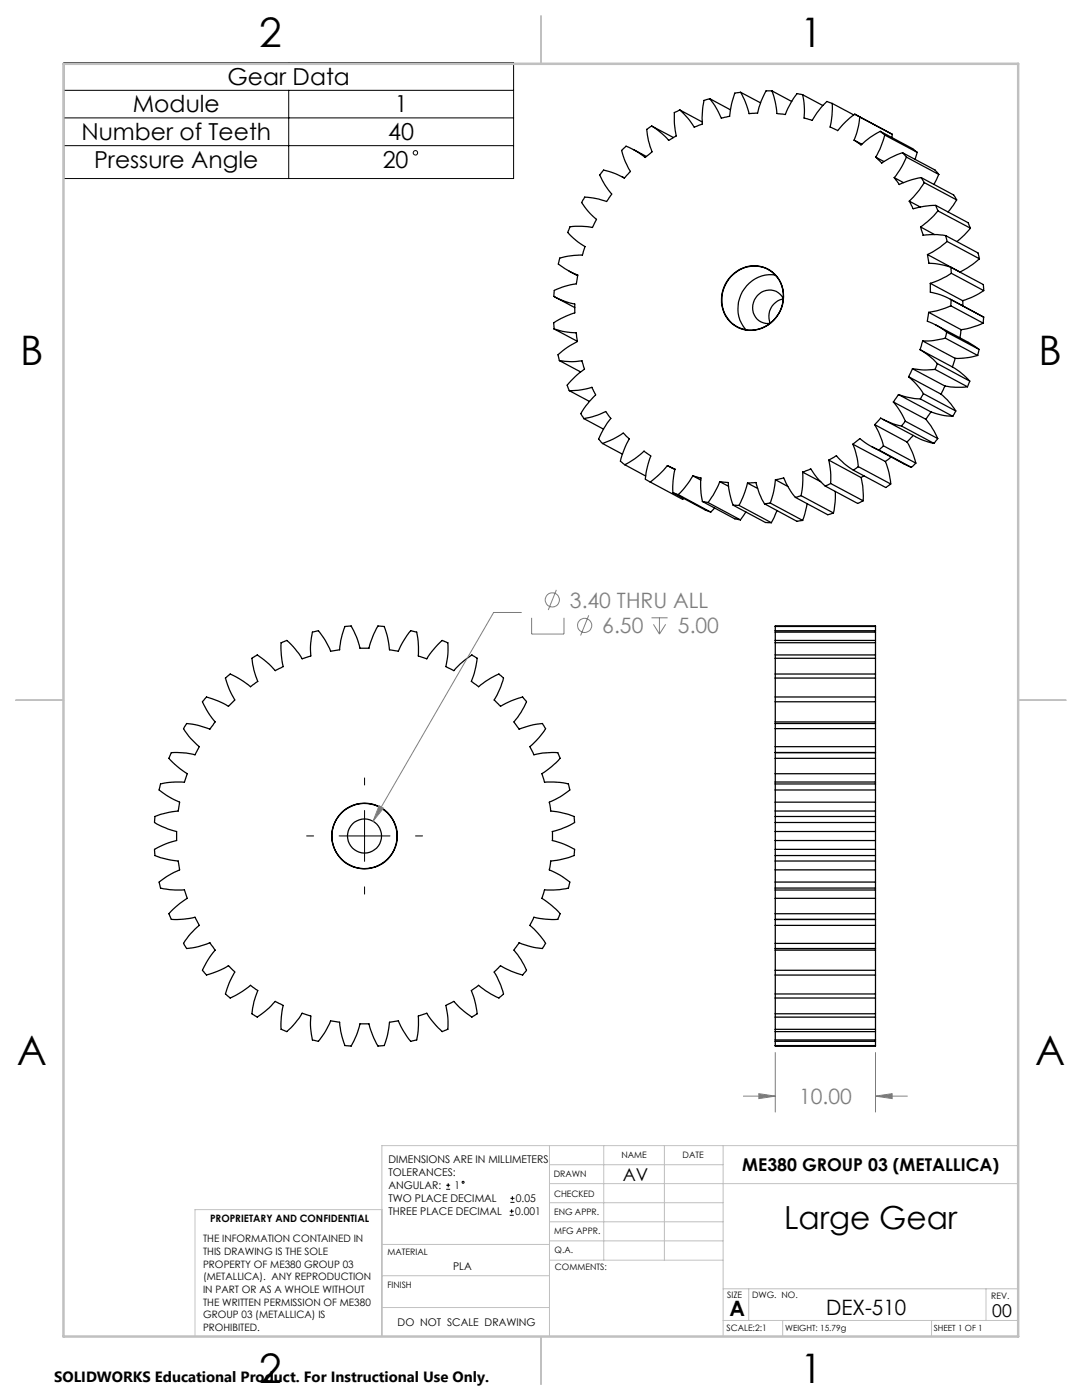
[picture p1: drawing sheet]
<svg xmlns="http://www.w3.org/2000/svg" width="216mm" height="279mm" viewBox="0 0 216 279" stroke-linecap="round" stroke-linejoin="round" font-family="sans-serif">
<g fill="none" stroke="#000" stroke-width=".25">
<path d="M141.6 19.7l-1.1 .3a17.7 17.7 0 0 0-.3 4.7l-1.7 .7a14.5 14.5 0 0 0-2.9-3.5M141.6 19.7l4.1 2.2M147.8 18.4l-1.2 .2a17.7 17.7 0 0 0-1 4.6l-1.7 .4a15.7 15.7 0 0 0-2.3-3.9M147.8 18.4l4 2.1M154 18.1h-1.1a15 15 0 0 0-1.7 4.5l-1.7 .1a16.2 16.2 0 0 0-1.7-4.3M154 18.1a14.9 14.9 0 0 1 1 4.5l1.7 .3a16.4 16.4 0 0 1 2.3-4.2l1.2 .2M154 18.1l4 2.1M160.2 18.9a15.4 15.4 0 0 1 .2 4.7l1.7 .4a12.9 12.9 0 0 1 3-3.7l1 .3M160.2 18.9l4 2.2M124.1 35.3l.5 .2M126.4 29.8l2.6 1.4M130 25.2l-1 .6a14.5 14.5 0 0 0 1.1 4.5l-1.4 1.1a14.1 14.1 0 0 0-3.8-2.2l-.9 .8a13.3 13.3 0 0 0 1.8 4.2l-1.2 1.3a14.7 14.7 0 0 0-4.2-1.6l-.7 1a14.5 14.5 0 0 0 2.4 3.8l-1.1 1.5a15.4 15.4 0 0 0-4.3-.9l-.6 1.1a13.4 13.4 0 0 0 2.9 3.4l-.8 1.6a14.3 14.3 0 0 0-4.5-.1l-.4 1.1a14.2 14.2 0 0 0 3.4 2.8l-.5 1.7a16.6 16.6 0 0 0-4.5 .6l-.3 1.2a15.8 15.8 0 0 0 3.9 2.2l-.3 1.8a13.9 13.9 0 0 0-4.4 1.3l-.1 1.2a14.2 14.2 0 0 0 4.2 1.5v1.7a18 18 0 0 0-4.2 2l.1 1.3"/>
<path d="M130 25.2l4.4 2.2M135.6 21.9l-1.1 .6a17 17 0 0 0 .4 4.6l-1.5 .9a15.2 15.2 0 0 0-3.4-2.8M135.6 21.9l4.5 2.4M166.1 20.6a16.1 16.1 0 0 1-.5 4.8l1.5 .7a16.2 16.2 0 0 1 3.5-3.3M166.1 20.6l4.3 2.3M170.4 28l1.6 .8M170.6 22.8l1 .6M170.6 22.8l7.4 4M171.6 23.4a16.2 16.2 0 0 1-1.2 4.6M171.6 23.4l6.4 3.4M174.7 31.4l1.7 .8M175.6 26.2a15.4 15.4 0 0 0-3.8 2.7l-1.4-.9"/>
<path d="M175.6 26.2l.9 .8M175.6 26.2l6.5 3.5 .9 .7M176.5 27a17.1 17.1 0 0 1-1.8 4.4M176.5 27l6.5 3.4M178 26.8l-.1 .6M178.4 35.5l1 1.3a16 16 0 0 1 4.4-1.3M178.4 35.5l1.9 .9M180.1 30.5a15.7 15.7 0 0 0-4.2 2.1l-1.2-1.2M180.1 30.5l.8 .9M180.1 30.5l6.5 3.4 .7 .9M180.9 31.4a16.5 16.5 0 0 1-2.5 4.1M180.9 31.4l6.4 3.4"/>
<path d="M183 30.4l-.4 1.4M183.8 35.5l.6 .9M183.8 35.5l6.5 3.4 .6 1M184.4 36.4a18.8 18.8 0 0 1-3 3.7M184.4 36.4l6.5 3.5M187.3 34.8l-.9 2M190.9 39.9l-1.7 2.4M110.7 59.3l4 2.1M113.6 54.1l1.7 .9M145.8 55.3a6 6 0 0 1 7.7-1.3 6 6 0 0 1 2.4 7.5 6.2 6.2 0 0 1-10.4 2.5 6.7 6.7 0 0 1 .3-8.7zM145.9 55.1a6 6 0 0 1 7.4-1.3 6 6 0 0 1 2.9 6.9 6.6 6.6 0 0 1-8.9 4.7 6.4 6.4 0 0 1-1.4-10.3zM151.1 59a3.1 3.1 0 0 1 5.2 .7 3.5 3.5 0 0 0-2.6 4.8 3.2 3.2 0 0 1-3.3-1.8 3.2 3.2 0 0 1 .7-3.7z"/>
<path d="M154.7 54.9a6.6 6.6 0 0 0-6.7 3.5 6.6 6.6 0 0 0 .9 7.4M181.4 40.1l.8 1.6a16.1 16.1 0 0 1 4.5-.7M181.4 40.1l2.2 1.2M183.7 45.3l.5 1.7a14.5 14.5 0 0 1 4.5 0M183.7 45.3l2.8 1.5M185.1 50.8l.2 1.7a15.3 15.3 0 0 1 4.4 .8M185.1 50.8l6.5 3.5 2.5-1.5 1.3-1.2M185.6 56.6v1.7a13 13 0 0 1 4.2 1.5M185.6 56.6l6.5 3.4M186.7 41l.4 1.1M186.7 41l6.5 3.5 .4 1M187.1 42.1a17.2 17.2 0 0 1-3.4 3.2"/>
<path d="M187.1 42.1l6.5 3.4M188.7 47l.3 1.2M188.7 47l6.5 3.5 .2 1.1M189 48.2a16.7 16.7 0 0 1-3.9 2.6M189 48.2l6.4 3.4M189.6 59.7l6.7 3.6M189.7 53.3l.1 1.2M189.7 53.3l6.5 3.5 .1 1.2M189.8 59.8l-.1 1.2M189.8 59.8l6.5 3.5M189.8 54.5a16.4 16.4 0 0 1-4.2 2.1M189.8 54.5l6.5 3.5"/>
<path d="M193.6 45.5l-1.2 1.4-1.5 1.3M196.3 58a15 15 0 0 1-4.2 2M110.6 65.7a14.3 14.3 0 0 0 4.4 .7l.2 1.8M110.6 65.7l4.6 2.4M111.6 72a13.2 13.2 0 0 0 4.5 0l.5 1.7a17.2 17.2 0 0 0-3.4 3.2l.4 1.1M111.6 72l4.3 2.2M113.6 78a13.7 13.7 0 0 0 4.5-.7l.8 1.5-2 2.2-1 1.6 .6 .9M113.6 78l4 2.1M115.2 68.2a16.2 16.2 0 0 0-3.9 2.6l.3 1.2M179.3 78.7a14.8 14.8 0 0 0 4.4 .9M179.3 78.7l-1 1.5M179.3 78.7l6.4 3.5"/>
<path d="M181.3 75.2a14.5 14.5 0 0 1 3 3.4M181.3 75.2l6.5 3.5M182.1 73.6a14.6 14.6 0 0 0 4.5 .1M182.1 73.6l-.8 1.6M182.1 73.6l6.5 3.4M183.6 69.8a15.2 15.2 0 0 1 3.4 2.8M183.6 69.8l6.4 3.4M183.7 79.6l6.4 3.5M184.1 68.1l-.5 1.7M184.1 68.1l6.5 3.4M184.3 78.6l-.6 1M184.3 78.6l6.4 3.4"/>
<path d="M185.3 62.3l-.3 1.8a12.5 12.5 0 0 1 3.9 2.2M185.3 62.3l6.5 3.5M186.6 73.7l6.4 3.5M186.8 64.9l6.5 3.4 2.1 1.4M187 72.6l-.4 1.1M187 72.6l6.5 3.5M187.8 78.7a14.3 14.3 0 0 1 2.9 3.3M188.6 77a14.3 14.3 0 0 0 4.4 .2M188.6 77l-.8 1.7M188.6 67.5a14.9 14.9 0 0 1-4.5 .6M188.6 67.5l6.5 3.4M188.9 66.3l-.3 1.2"/>
<path d="M188.9 66.3l6.5 3.4M189.7 61a16.9 16.9 0 0 1-4.4 1.3M189.7 61l6.5 3.5M190 73.2a14.2 14.2 0 0 1 3.5 2.9M190.6 71.5l-.6 1.7M191.8 65.8l-.3 1.6M192.1 60v1M193.5 76.1l-.5 1.1M195.1 70.9a14.5 14.5 0 0 1-4.5 .6M195.4 69.7l-.3 1.2M196.2 64.5a15.9 15.9 0 0 1-4.4 1.3M196.3 63.3l-.1 1.2"/>
<path d="M116.5 83.5a14.9 14.9 0 0 0 4.4-1.4l1 1.4a15.9 15.9 0 0 0-2.4 4.1l.7 .9M116.5 83.5l3.9 2.2M120.2 88.5a16.2 16.2 0 0 0 4.2-2.1l1.2 1.2a18.3 18.3 0 0 0-1.8 4.4l.9 .7M120.2 88.5l4 2.1M124.7 92.7a15.4 15.4 0 0 0 3.8-2.7l1.4 1a17.2 17.2 0 0 0-1.1 4.6l1 .6M124.7 92.7l4.1 2.3M129.8 96.2l6.4 3.5 .3-.2M133.2 92.9l1.5 .7a15.7 15.7 0 0 0-.4 4.7M133.2 92.9a18.8 18.8 0 0 1-3.4 3.3M133.2 92.9l1.5 .8M134.3 98.3l1 .4M134.3 98.3l6.4 3.5 1.1 .4"/>
<path d="M135.3 98.7l6.5 3.5M138.3 95l1.6 .4a15.7 15.7 0 0 0 .3 4.7M138.3 95a17.4 17.4 0 0 1-3 3.7M138.3 95l1.5 .8M143.6 96.1l1.7 .2a14.9 14.9 0 0 0 1 4.5M143.6 96.1a18.1 18.1 0 0 1-2.3 4.2M143.6 96.1l1.8 .9M149.2 96.4l1.6-.1a13.8 13.8 0 0 0 1.7 4.2M149.2 96.4l-1 2.8-.7 1.7M149.2 96.4l2 1.1M154.7 95.7l1.7-.3a14.7 14.7 0 0 0 2.3 3.9M154.7 95.7a17.6 17.6 0 0 1-1 4.7"/>
<path d="M154.7 95.7l2.5 1.4M158.7 99.3l6.5 3.4 1.1-.3M159.8 98.9l-1.1 .4M159.8 98.9l6.5 3.5M160.2 94.2l1.6-.6a13.5 13.5 0 0 0 2.9 3.4M160.2 94.2a17.4 17.4 0 0 1-.4 4.7M160.2 94.2l3.6 1.9M164.7 97l6.4 3.5 1.1-.6M165.4 91.8l1.5-.9a12.6 12.6 0 0 0 3.4 2.9M165.4 91.8a15.4 15.4 0 0 1 .3 4.7M165.4 91.8l6.4 3.5M165.7 96.5l-1 .5"/>
<path d="M165.7 96.5l6.5 3.4M166.7 98.1a14.4 14.4 0 0 1-.4 4.3M170.2 88.7l1.4-1.2a13.9 13.9 0 0 0 3.8 2.3M170.2 88.7a16 16 0 0 1 1.1 4.4M170.2 88.7l6.5 3.4M170.3 93.8l6.4 3.5 1-.7M171.3 93.1l-1 .7M171.3 93.1l6.4 3.5M171.8 95.3a16.9 16.9 0 0 1 .4 4.6M172.4 95l-.6 .3M173.9 89.1l8 4.2M174.5 84.7l1.2-1.3a14.4 14.4 0 0 0 4.2 1.6"/>
<path d="M174.5 84.7a16.8 16.8 0 0 1 1.8 4.3M174.5 84.7l6.5 3.5M175.4 89.8l6.5 3.5M176.2 83.7l6.5 3.4a11.6 11.6 0 0 0 3.6 1.4M176.3 89l-.9 .8M176.3 89l6.4 3.4M176.7 92.1a14.5 14.5 0 0 1 1 4.5M177.8 91.2l-1.1 .9M178.3 80.2a15.5 15.5 0 0 1 2.4 3.9M178.3 80.2l6.4 3.5M179.9 85l6.4 3.5M180.7 84.1l-.8 .9"/>
<path d="M180.7 84.1l6.4 3.4M181 88.2a14.4 14.4 0 0 1 1.7 4.2M182.2 86.9l-1.2 1.3M182.7 92.4l-.8 .9M184.7 83.7a16.9 16.9 0 0 1 2.4 3.8M185.7 82.2a12.7 12.7 0 0 0 4.4 .9M185.7 82.2l-1 1.5M187.1 87.5l-.8 1M190.7 82l-.6 1.1M140.2 100.1l1.1 .2M140.2 100.1l6.4 3.4 1.1 .3M141.3 100.3l6.4 3.5"/>
<path d="M142.6 101.4l-.8 .8M146.3 100.8l1.2 .1M146.3 100.8l6.5 3.5h1.1M147.5 100.9l6.4 3.4M148.8 102.2l-1.1 1.6M152.5 100.5l6.5 3.5 1.2-.1M153.7 100.4l-1.2 .1M153.7 100.4l6.5 3.5M155 101.9l-1.1 2.4M161 100.5l-.8 3.4M45 135.3l.9-.8a17.3 17.3 0 0 1 4.1 2.6l1.4-1.1a14.8 14.8 0 0 1-1.1-4.6l1-.7a17.6 17.6 0 0 1 3.6 3.1l1.6-.8a16.2 16.2 0 0 1-.4-4.7l1.1-.5a15.2 15.2 0 0 1 3.1 3.7l1.7-.6a14.7 14.7 0 0 1 .3-4.7l1.2-.3a15 15 0 0 1 2.5 4.1l1.8-.3a15.9 15.9 0 0 1 1-4.7l1.3-.1a15.1 15.1 0 0 1 1.7 4.5h1.8a16.6 16.6 0 0 1 1.8-4.5l1.3 .1a15.9 15.9 0 0 1 1 4.7l1.8 .3a16.4 16.4 0 0 1 2.5-4.1l1.1 .3a17.9 17.9 0 0 1 .4 4.7l1.7 .6a17.7 17.7 0 0 1 3-3.7l1.2 .5a14.7 14.7 0 0 1-.4 4.7l1.6 .8a17.6 17.6 0 0 1 3.6-3.1l1 .7a18 18 0 0 1-1.1 4.6l1.4 1.1a17.3 17.3 0 0 1 4.1-2.6l.9 .8a16.4 16.4 0 0 1-1.9 4.4l1.3 1.3a16 16 0 0 1 4.4-1.9l.8 1a14.8 14.8 0 0 1-2.5 4l1 1.4a16.1 16.1 0 0 1 4.6-1.1l.7 1a15.4 15.4 0 0 1-3.2 3.6l.8 1.6a16.2 16.2 0 0 1 4.8-.4l.5 1.1a16.3 16.3 0 0 1-3.7 3.1l.6 1.7a16.2 16.2 0 0 1 4.7 .4l.3 1.2a15 15 0 0 1-4.1 2.4l.3 1.8a17.7 17.7 0 0 1 4.6 1l.2 1.2a16.6 16.6 0 0 1-4.5 1.8v1.8a15.1 15.1 0 0 1 4.5 1.8l-.2 1.2a17.7 17.7 0 0 1-4.6 1.1l-.3 1.8a15 15 0 0 1 4.1 2.4l-.3 1.2a16.2 16.2 0 0 1-4.7 .4l-.6 1.7a16.3 16.3 0 0 1 3.7 3.1l-.5 1.1a16.2 16.2 0 0 1-4.8-.4l-.8 1.6a15.4 15.4 0 0 1 3.2 3.6l-.7 1a14.7 14.7 0 0 1-4.6-1.2l-1 1.5a14.8 14.8 0 0 1 2.5 4l-.8 1a16 16 0 0 1-4.4-1.9l-1.3 1.3a16.4 16.4 0 0 1 1.9 4.4l-.9 .8a17.3 17.3 0 0 1-4.1-2.6l-1.4 1.1a17.1 17.1 0 0 1 1.1 4.6l-1 .7a17.6 17.6 0 0 1-3.6-3.2l-1.6 .9a14.7 14.7 0 0 1 .4 4.7l-1.2 .5a17.7 17.7 0 0 1-3-3.7l-1.7 .6a17.9 17.9 0 0 1-.4 4.7l-1.1 .3a16.4 16.4 0 0 1-2.5-4.1l-1.8 .3a15.9 15.9 0 0 1-1 4.7l-1.3 .1a16.6 16.6 0 0 1-1.8-4.5h-1.8a15.1 15.1 0 0 1-1.7 4.5l-1.3-.1a15.9 15.9 0 0 1-1-4.7l-1.8-.3a15 15 0 0 1-2.5 4.1l-1.2-.3a14.7 14.7 0 0 1-.3-4.7l-1.7-.6a15.2 15.2 0 0 1-3.1 3.7l-1.1-.5a16.2 16.2 0 0 1 .4-4.7l-1.6-.9a17.6 17.6 0 0 1-3.6 3.2l-1-.7a14.2 14.2 0 0 1 1.1-4.6l-1.4-1.1a17.3 17.3 0 0 1-4.1 2.6l-.9-.8a16.4 16.4 0 0 1 1.8-4.4l-1.2-1.3a16.4 16.4 0 0 1-4.4 1.9l-.8-1a16.2 16.2 0 0 1 2.5-4l-1-1.5a14.2 14.2 0 0 1-4.6 1.2l-.7-1a13.5 13.5 0 0 1 3.2-3.6l-.9-1.6a15.8 15.8 0 0 1-4.7 .4l-.5-1.1a17.7 17.7 0 0 1 3.7-3.1l-.6-1.7a16.2 16.2 0 0 1-4.8-.4l-.2-1.2a16.5 16.5 0 0 1 4-2.4l-.2-1.8a17.7 17.7 0 0 1-4.7-1.1l-.1-1.2a15.5 15.5 0 0 1 4.4-1.8v-1.8a17.1 17.1 0 0 1-4.4-1.8l.1-1.2a17.7 17.7 0 0 1 4.7-1l.2-1.8a16.5 16.5 0 0 1-4-2.4l.2-1.2a16.2 16.2 0 0 1 4.8-.4l.6-1.7a17.7 17.7 0 0 1-3.7-3.1l.5-1.1a15.8 15.8 0 0 1 4.7 .4l.9-1.6a13.5 13.5 0 0 1-3.2-3.6l.7-1a15.5 15.5 0 0 1 4.6 1.1l1-1.4a16.2 16.2 0 0 1-2.5-4l.8-1a16.4 16.4 0 0 1 4.4 1.9l1.2-1.3a16.4 16.4 0 0 1-1.8-4.4zM154.7 139.1v1"/>
<path d="M154.7 135.3v3.8M154.7 134.5v.8M154.7 130.7v.7M154.7 131.4v3.1M154.7 128.3v2.4M154.7 127.8v.5M154.7 126.2v1.6M154.7 125.9v.3M154.7 125v.9M154.7 125v-.1h20v.1M154.7 139.1h20M154.7 135.3h20"/>
<path d="M154.7 134.5h20M154.7 131.4h20M154.7 130.7h20M154.7 128.3h20M154.7 127.8h20M154.7 126.2h20M154.7 125.9h20M154.7 125h20M174.7 139.1v1M174.7 135.3v3.8M174.7 134.5v.8M174.7 130.7v.7"/>
<path d="M174.7 131.4v3.1M174.7 128.3v2.4M174.7 127.8v.5M174.7 126.2v1.6M174.7 125.9v.3M174.7 125v.9M154.7 156.5v1.2M154.7 157.7v2.4M154.7 156.1v.4M154.7 150.2v1.1M154.7 151.3v3.1M154.7 150.2h.1"/>
<path d="M154.7 144.4v1M154.7 145.4v3.6M154.7 154.4v1.7M154.7 149v1.2M154.7 140.1v4M154.7 144.1v.3M154.7 156.1h20M154.7 150.2h20M154.7 156.5h20M154.7 157.7h20M154.7 151.3h20M154.7 154.4h20"/>
<path d="M154.7 145.4h20M154.7 144.4h20M154.7 149h20M154.7 144.1h20M154.7 140.1h20M174.7 156.5v1.2M174.7 157.7v2.4M174.7 156.1v.4M174.7 150.2v1.1M174.7 151.3v3.1M174.7 144.4v1M174.7 145.4v3.6"/>
<path d="M174.7 154.4v1.7M174.7 149v1.2M174.7 140.1v4M174.7 144.1v.3M174.7 150.2h.1M154.7 162.9v1.2M154.7 164.1v1.8M154.7 169.5v1.2M154.7 167.7v1.8M154.7 161.9v1M154.7 170.7v1.1M154.7 173.6v2.4"/>
<path d="M154.7 176v1.2M154.7 177.2v.4M154.7 179.3v3.1M154.7 165.9v1.8M154.7 160.1v1.8M154.7 171.8v1.8M154.7 177.6v1.7M154.7 177.6h20M154.7 162.9h20M154.7 164.1h20M154.7 165.9h20M154.7 170.7h20"/>
<path d="M154.7 169.5h20M154.7 167.7h20M154.7 161.9h20M154.7 171.8h20M154.7 160.1h20M154.7 173.6h20M154.7 176h20M154.7 177.2h20M154.7 179.3h20M174.7 162.9v1.2M174.7 164.1v1.8M174.7 169.5v1.2"/>
<path d="M174.7 167.7v1.8M174.7 161.9v1M174.7 170.7v1.1M174.7 173.6v2.4M174.7 176v1.2M174.7 177.2v.4M174.7 179.3v3.1M174.7 165.9v1.8M174.7 160.1v1.8M174.7 171.8v1.8M174.7 177.6v1.7M154.7 182.4v1.1"/>
<path d="M154.7 183.5h.1M154.7 188.3v1M154.7 184.7v3.6M154.7 183.5v1.2M154.7 189.6v4M154.7 193.6v1M154.7 189.3v.3M154.7 198.4v.8M154.7 194.6v3.8M154.7 199.2v3.1M154.7 183.5h20M154.7 182.4h20"/>
<path d="M154.7 189.3h20M154.7 188.3h20M154.7 184.7h20M154.7 189.6h20M154.7 193.6h20M154.7 194.6h20M154.7 198.4h20M154.7 199.2h20M174.7 182.4v1.1M174.7 183.5h.1M174.7 188.3v1M174.7 184.7v3.6"/>
<path d="M174.7 183.5v1.2M174.7 189.6v4M174.7 193.6v1M174.7 189.3v.3M174.7 198.4v.8M174.7 194.6v3.8M174.7 199.2v3.1M154.7 202.3v.7M154.7 203v2.4M154.7 205.4v.5M154.7 205.9v1.6M154.7 207.5v.3"/>
<path d="M154.7 207.8v.9M154.7 208.7v.1h20v-.1M154.7 203h20M154.7 202.3h20M154.7 205.4h20M154.7 205.9h20M154.7 207.5h20M154.7 207.8h20M154.7 208.7h20M174.7 202.3v.7M174.7 203v2.4M174.7 205.4v.5"/>
<path d="M174.7 205.9v1.6M174.7 207.5v.3M174.7 207.8v.9"/>
<circle cx="72.7" cy="166.8" r="6.6"/>
<circle cx="72.7" cy="166.9" r="6.5"/>
<circle cx="72.7" cy="166.8" r="3.4"/>
</g>
<g fill="none" stroke="#808080" stroke-width=".2">
<path d="M111 117.7l-1.6 4M104 122.2h-5.5l-24.1 41.7M106.1 123.3v3.2h6.4v-3.2M117.5 122.8l-1.6 4M130 123.3h3.2M130.4 124.6l1.2 1.9M131.6 123.3v3.2M132.8 124.6l-1.2 1.9M75.6 160.8l.9 .5-2.1 2.6zM148.3 218.8h6.4M151.4 218.3l3.3 .5-3.3 .5zM154.7 210v11.9"/>
<path d="M174.7 218.8l3.3-.5v1zM174.7 210v11.9M174.7 218.8h6.3"/>
<circle cx="110.2" cy="119.7" r="1.42"/>
<circle cx="116.7" cy="124.8" r="1.41"/>
</g>
<g fill="none" stroke="#000" stroke-width=".2">
<path d="M12.7 12.5h89.8v23.1h-89.8zM12.7 18h89.8M57.6 18v17.6M12.7 23.5h89.8M12.7 29.1h89.8M72.7 155.3v1.4M61.2 166.8h1.4M67.7 166.8h10.1M72.7 161.7v10.2M72.7 177v1.4M82.9 166.8h1.4M89 237.3h.8"/>
<path d="M89 236.5h.8M89.4 236.1v.9M101.8 240h.9M101.8 239.1h.9M102.2 238.7v.8M101.7 242.5h.8M101.7 241.7h.8M102.1 241.3v.8"/>
<circle cx="82.9" cy="30.5" r=".44"/>
<circle cx="92.4" cy="235.9" r=".2"/>
</g>
<g fill="none" stroke="#c0c0c0" stroke-width=".2">
<path d="M109.6 228.6v38.1M109.6 232.4h34.7M109.6 236.2h93.6M120.5 228.6v22.9M132.6 228.6v22.9M144.3 228.6v38.1M203.2 228.6h-127v38.1M76.2 254.6h33.4M76.2 248.4h33.4M76.2 241.4h-37.3v25.3M109.6 251.5h34.7M109.6 240h34.7"/>
<path d="M109.6 243.8h34.7M109.6 247.7h34.7M144.3 257.2h58.9M149.4 257.2v6.3M196.7 257.2v6.3M76.2 260.9h33.4M144.3 263.5h58.9M156.2 263.5v3.2M185.9 263.5v3.2"/>
</g>
<path d="M108 3.2v9.5M3.1 139.7h9.6M203.2 139.7h9.5M108 266.7v9.6" fill="none" stroke="#c0c0c0" stroke-width=".25"/>
<path d="M12.7 12.7h190.5v254h-190.5z" fill="none" stroke="#c0c0c0" stroke-width=".5"/>
<path d="M151.4 218.3l3.3 .5-3.3 .5zM174.7 218.8l3.3-.5v1zM75.6 160.8l-1.2 3.1 2.1-2.6z" fill="#808080"/>
<g font-size="8.1">
<text x="51.7" y="9.3">2</text>
<text x="159.7" y="9.3">1</text>
<text x="4" y="72.8">B</text>
<text x="207.2" y="72.8">B</text>
<text x="3.3" y="212.5">A</text>
<text x="206.5" y="212.5">A</text>
<text x="51.7" y="276">2</text>
<text x="159.7" y="276">1</text>
</g>
<text font-size="6.3" x="156.5" y="245.4">Large Gear</text>
<g font-size="4.7">
<text x="45.4" y="16.9">Gear Data</text>
<text x="26.5" y="22.4">Module</text>
<text x="78.8" y="22.4">1</text>
<text x="16.2" y="28">Number of Teeth</text>
<text x="77.5" y="28">40</text>
<text x="18.8" y="33.6">Pressure Angle</text>
<text x="76.4" y="33.6">20</text>
</g>
<g font-size="4.2" fill="#808080">
<text x="113.7" y="121.3">3.40 THRU ALL</text>
<text x="120.2" y="126.3">6.50</text>
<text x="135.3" y="126.3">5.00</text>
<text x="159.4" y="220.3">10.00</text>
</g>
<g font-size="4.2">
<text x="145.6" y="262.7">A</text>
<text x="164.9" y="262.4">DEX-510</text>
</g>
<g font-size="3.5">
<text x="148.1" y="233.6">ME380 GROUP 03 (METALLICA)</text>
<text x="124.3" y="235.6">AV</text>
<text x="198" y="262.8">00</text>
</g>
<text font-size="3" x="10.8" y="275.7">SOLIDWORKS Educational Product. For Instructional Use Only.</text>
<g font-size="2.1">
<text x="77.5" y="232.2">DIMENSIONS ARE IN MILLIMETERS</text>
<text x="77.5" y="234.7">TOLERANCES:</text>
<text x="77.5" y="237.3">ANGULAR:</text>
<text x="77.5" y="239.9">TWO PLACE DECIMAL</text>
<text x="90.7" y="237.3">1</text>
<text x="102.9" y="239.9">0.05</text>
<text x="77.5" y="242.5">THREE PLACE DECIMAL</text>
<text x="102.8" y="242.5">0.001</text>
<text x="90.4" y="253.4">PLA</text>
<text x="79.3" y="264.6">DO NOT SCALE DRAWING</text>
</g>
<g font-size="2">
<text x="41.9" y="244">PROPRIETARY AND CONFIDENTIAL</text>
<text x="40.5" y="248">THE INFORMATION CONTAINED IN</text>
<text x="40.5" y="250.5">THIS DRAWING IS THE SOLE</text>
<text x="40.5" y="253">PROPERTY OF ME380 GROUP 03</text>
<text x="40.5" y="255.5">(METALLICA). ANY REPRODUCTION</text>
<text x="40.5" y="258.1">IN PART OR AS A WHOLE WITHOUT</text>
<text x="40.5" y="260.6">THE WRITTEN PERMISSION OF ME380</text>
<text x="40.5" y="263.1">GROUP 03 (METALLICA) IS</text>
<text x="40.5" y="265.6">PROHIBITED.</text>
</g>
<g font-size="1.8">
<text x="124" y="231.1">NAME</text>
<text x="136.2" y="231.1">DATE</text>
<text x="110.5" y="234.8">DRAWN</text>
<text x="110.5" y="238.9">CHECKED</text>
<text x="110.6" y="242.5">ENG APPR.</text>
<text x="77.3" y="250.5">MATERIAL</text>
<text x="110.6" y="246.3">MFG APPR.</text>
<text x="110.7" y="250">Q.A.</text>
<text x="77.3" y="257">FINISH</text>
<text x="110.7" y="253.5">COMMENTS:</text>
<text x="145.1" y="259">SIZE</text>
<text x="150.1" y="259.1">DWG. NO.</text>
<text x="197.8" y="259.2">REV.</text>
<text x="145" y="265.7">SCALE:2:1</text>
</g>
<g font-size="1.7">
<text x="156.7" y="265.7">WEIGHT: 15.79g</text>
<text x="186.3" y="265.7">SHEET 1 OF 1</text>
</g>
</svg>
